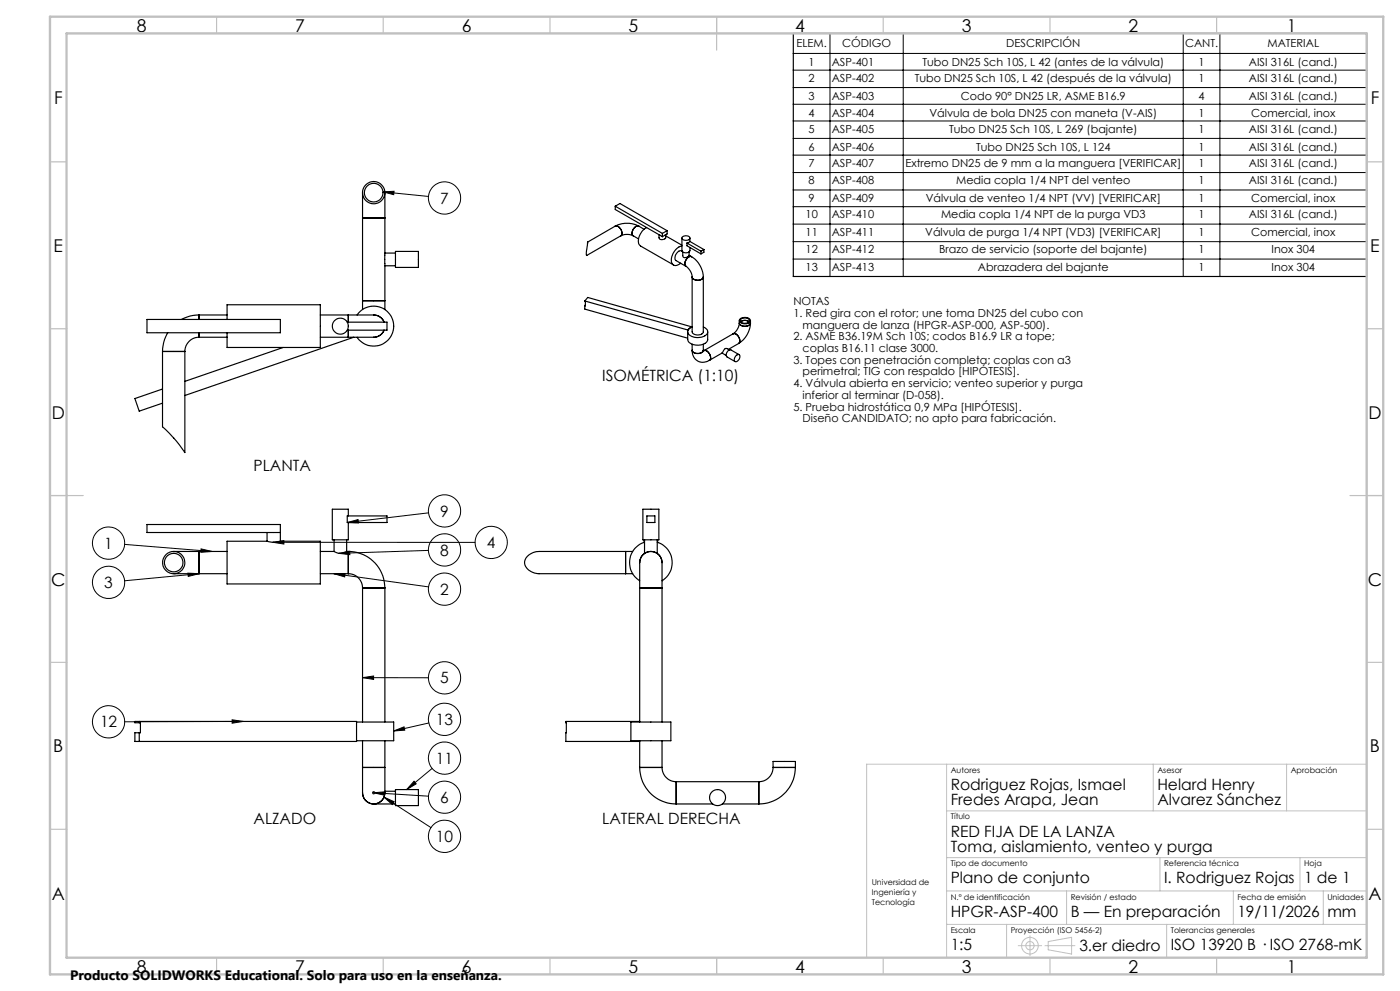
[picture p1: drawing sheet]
<svg xmlns="http://www.w3.org/2000/svg" width="420mm" height="297mm" viewBox="0 0 420 297" stroke-linecap="round" stroke-linejoin="round" font-family="sans-serif">
<g fill="none" stroke="#000" stroke-width=".35">
<path d="M238 10h172v72.9h-172zM108.8 57.7v7.6M115.5 57.7v7.6M108.8 65.3h6.7M108.8 65.3v24.8M115.4 76.5v2.5M115.5 65.3v11.2M115.5 79v11.1M115.5 75.8h3.1M115.5 79.7h3.1M118.6 75.3h6.9v4.8h-6.9zM176.3 72.6l-.1 .5"/>
<path d="M184.6 67.8a7.7 7.7 0 0 1 7 0M184.6 67.8a1.95 1.95 0 0 1 1.7 2.9M184.6 67.8l-8.3 4.8M184.6 61.8v1l14.1 8.1M184.6 61.8l14.1 8.2M184.6 61.8l1.4-.8 14.1 8.1M186.3 70.7a4.3 4.3 0 0 1 3.7 0M186.3 70.7l-10.3 5.9-.1-.9 .4-3.1M190 70.7l1.6 .9M191.6 67.8a1.92 1.92 0 0 0-1.6 2.9M191.6 67.8l1.6 .9M194 68.2a4.4 4.4 0 0 0-2.2 5.2l10.3 6"/>
<path d="M197.7 70.4v.9a1.1 1.1 0 0 0 1 .6 1.1 1.1 0 0 0 1-.6v-.9M198.7 70v.9M199.7 70.7l4.9 2.8M200.1 69.1l-1.4 .9M200.1 69.1v1l-1.4 .8M204.6 71.3v3.8a1.37 1.37 0 0 0 2.4 0v-.9M204.6 73.7a4.2 4.2 0 0 0-2.9 5.4 1.58 1.58 0 0 0 2.5-.2M204.6 75.3a1.86 1.86 0 0 0-2.1 2.3l.3 .5 3 1.7M204.7 71a1.46 1.46 0 0 1 2.3 .4 1.39 1.39 0 0 1-2.4-.1zM204.8 75.5v1.1a.78 .78 0 0 0 .6 .7 .78 .78 0 0 0 .8-.3l.5-.3v-1.2M205.8 79.8a4.3 4.3 0 0 1 1.8 3.2M206.1 72.8l.8-.4 4.3 2.4"/>
<path d="M206.1 72.8v.9l4.2 2.4M206.1 72.8l4.2 2.5M206.7 76.5l.8 .4M207 71.3v1.1M207.5 76.9a7.6 7.6 0 0 1 3.5 6.1M207.5 76.9a1.92 1.92 0 0 0-1.7 2.9M210.3 75.3v.8M211.2 74.8l-.9 .5M211.2 74.8v.8l-.9 .5M44.1 95.7h40v4h-40zM50.3 99.7l-1.2 3-.3 2.6M59.7 94.4l-2.7 .3-2.5 1"/>
<path d="M59.7 99.7v1.4zM59.7 94.4v1.3zM59.7 94.4h8.4M68.1 95.7v-4.4h28v12.8h-28v-4.4M96.1 94.4h8.4M104.2 96.6h11.9v2.4h-11.9M104.5 94.4h7.6M104.5 99v2.1M104.5 94.4v2.2M107.1 94.4a6 6 0 0 1 9-1.2 6 6 0 0 1 0 9 6 6 0 0 1-9-1.1M108.8 90.1v2.6M108.8 90.1h6.7"/>
<path d="M112.1 94.4a3.3 3.3 0 0 1 3.1 2.2 3.3 3.3 0 0 0-3.1-2.2zM115.5 90.1v2.6M175.4 90.2l31 8.7M175.4 90.2l.9-1.1 31.2 8.9M175.4 91.6v1l30.9 8.7M175.4 90.2l.2 1.4h-.2M175.6 91.4l-.2 .2M206.3 99.4v2.3a3 3 0 0 0 3.7 1.7l1.2-.3a1.6 1.6 0 0 0 1.1-1.4v-2.3M206.4 98.9v.1M207.5 98l-1.1 .9M207.5 98h.1M207.6 98a1.43 1.43 0 0 0-1.3 1.4 1.43 1.43 0 0 0 1.3 1.5 3.8 3.8 0 0 0 4.7-1.2 1.55 1.55 0 0 0-1.3-1.7"/>
<path d="M207.6 83v16.4a1.95 1.95 0 0 0 3.4 0v-16.4M207.6 83a1.92 1.92 0 0 0 3.4 0M211 83a1.93 1.93 0 0 1-3.4 0M221.8 96.8a4.3 4.3 0 0 1-1.9 3.2M221.8 96.8a1.95 1.95 0 0 0 3.3 0M221.8 96.1v.7M222 95.6a2.04 2.04 0 0 1 3.1 .5 1.97 1.97 0 0 1-3.3 0zM222.2 95.8a1.59 1.59 0 0 1 2.6 .4 1.59 1.59 0 0 1-2.7-.2zM222.3 96.4l1.4-.4 1 .4-1.1-.4zM225.1 96.8a7.7 7.7 0 0 1-3.5 6.1M225.1 96.1v.7M48.8 105.3h6.7"/>
<path d="M48.8 105.3v22.6M48.8 116.6l-8.3 2.8 1.3 3.8 7-2.4M55.5 105.3l-.1 30.3a35.4 35.4 0 0 0-6.6-7.7M59.7 101.1a4.3 4.3 0 0 0-4.2 4.2M59.7 101.1h8.4M84.9 104.1l-29.4 10.2M96.1 101.1h8.4M104.5 101.1h7.6M106.2 101.1l-50.7 17.4M112.1 101.1a3.4 3.4 0 0 0 3.1-2.1 3.2 3.2 0 0 1-3.1 2.1zM207.6 105a3.3 3.3 0 0 0 1.7 3.2 3.3 3.3 0 0 0 3.5-.2M207.6 105a1.95 1.95 0 0 0 3.4 0"/>
<path d="M207.6 103.1v1.9M211 105v.4M211 103.1v1.9M211.2 105.1l-.2 .1M211.2 105.1a1.92 1.92 0 0 1 1.6 2.9M211.2 105.1a1.91 1.91 0 0 1 1.6 2.9M216.6 105.8l1.2 .7M218.8 104.9l-.7-.4a1.71 1.71 0 0 0-1.5 1.3l-3.8 2.2M219.9 100a1.95 1.95 0 0 1 1.7 2.9M219.9 100a1.94 1.94 0 0 1 1.7 2.9M219.9 100l-8.7 5.1M220.7 106.7l.1-.1a.66 .66 0 0 1 1-.2 .66 .66 0 0 1 .1 1l-.4 .5a.7 .7 0 0 1-1 .4 .7 .7 0 0 1-.1-1.1z"/>
<path d="M221.6 102.9l-3.1 1.8M221.7 106.3l-2.4-1.4a1.4 1.4 0 0 0-1.2 2.1l2.4 1.4M80.1 159.6v2.6M84.1 159.6h-40v-2.4h40v5M104.2 154.6h11.9v2h-11.9zM104.5 154.6v-2h-4.8v9.2h4.8v-5.2M192.9 152.6h4.8v9.2h-4.8zM194.1 154.6h2.4v2h-2.4zM52.1 171.9h7.6M52.1 165.3h7.6M59.7 165.3v6.6M59.7 165.3h8.4"/>
<path d="M59.7 171.9h8.4M80.1 162.2l1.6 .3 2.4-.3M80.1 162.2h-12v12.8h28v-12.8h-12M96.1 165.3h4.1M96.1 171.9h8.4M100.2 165.3a3.3 3.3 0 0 0 3.8 0M100.2 161.8v3.5M104 161.8v3.5M104 165.3h.5M104.5 171.9a4.3 4.3 0 0 1 4.3 4.3M104.5 165.3a11 11 0 0 1 11 10.9M104.5 165.3v6.6"/>
<path d="M108.8 176.2h6.7M108.8 176.2v40.2M115.5 176.2v40.2M187.7 171.9h2.1M187.7 165.3h2.1M187.7 165.3h-26a3.7 3.7 0 0 0-4.2 4 4.4 4.4 0 0 0 4.2 2.6h26M187.7 165.3v6.6M191.9 176.2v-2.9a15.6 15.6 0 0 1 .5-6.4 3.4 3.4 0 0 1 4.2-1.3 3.4 3.4 0 0 1 2 3.9v6.7M191.9 176.2h6.7M191.9 176.2v40.2M193.3 161.8v.7M193.4 162.5a6.4 6.4 0 0 0-4.5 5.3 6.4 6.4 0 0 0 3 6.3"/>
<path d="M193.4 161.8v4.1M197.2 162.5a6.4 6.4 0 0 1 4.4 5.3 6.4 6.4 0 0 1-3 6.3M197.2 161.8v4.1M197.3 161.8v.7M198.6 176.2v40.2M40.5 216.2h66.5v6h-66.5v-2.6h1.6v-3h-1.6zM41.8 216.2v.4M41.8 219.6v2.6M107 216.4h11.1v5.6h-11.1M189.3 216.4h12v5.6h-12zM191.9 216.2h-22.1v6h22.1M108.8 230v7.6"/>
<path d="M108.8 237.6a3.4 3.4 0 0 0 3.3 3.4 3.4 3.4 0 0 0 3.4-3.4M108.8 230h6.7M108.8 237.6a3.4 3.4 0 0 0 3.3 3.3 3.4 3.4 0 0 0 3.4-3.3M108.8 222v8M115.5 230v7.6M115.5 237.1h3.1M115.5 222v8M118.6 236.6h6.9v4.8h-6.9zM191.9 230a10.9 10.9 0 0 0 10.9 10.9M191.9 230h6.7M191.9 222v8M198.6 230a4.3 4.3 0 0 0 4.2 4.3"/>
<path d="M198.6 222v8M202.8 234.3v6.6M202.8 234.3h24.8M227.6 234.3v6.6M231.9 230a4.3 4.3 0 0 1-4.3 4.3M231.9 230h6.7M231.9 230v-1.8h6.7v1.8M238.6 230a10.9 10.9 0 0 1-11 10.9M112.5 240.9h6.1M202.8 240.9h11M216.7 240.9h10.9"/>
<circle cx="112.1" cy="57.7" r="2.79"/>
<circle cx="112.1" cy="57.8" r="3.3"/>
<circle cx="102.1" cy="97.8" r="2.4"/>
<circle cx="52.1" cy="168.6" r="3.3"/>
<circle cx="52.1" cy="168.6" r="2.79"/>
<circle cx="215.3" cy="239" r="2.4"/>
</g>
<g fill="none" stroke="#000" stroke-width=".3">
<path d="M238 16h172M249 10v72.9M271 10v72.9M355 10v72.9M366 10v72.9M238 21h172M238 26.2h172M238 31.3h172M238 36.3h172M114.9 57.5l3.3-.2-.1 1zM114.9 57.5l13.7 1.4M238 41.5h172"/>
<path d="M238 46.5h172M238 51.7h172M238 56.9h172M238 61.9h172M238 67.2h172M238 72.4h172M238 77.6h172M104.2 156.6l3.2-.9 .1 1zM128.6 153.7l-24.4 2.9M37.4 163.2l26.2 2.1M56.4 171.8l3.3 .1-3.2 .9zM59.7 171.9l-22.3 2.2"/>
<path d="M60.3 164.5l3.3 .8-3.3 .2zM81.8 162.5l3.4-.5v1.1zM81.8 162.5l60.7 .1M100.2 171.9h3.3l-.1 1zM100.2 171.9l28.4 4M101.6 165.8l3.3-.6 .1 1zM128.5 165l-26.9 .8M69.6 215.7l3.4 .5-3.4 .5zM73 216.2l-35.6 .1M108.8 203.1l3.3-.5v1zM108.8 203.1h19.7M118.1 219.1l3.1-1.3 .2 1z"/>
<path d="M128.7 216.7l-10.6 2.4M112.1 237.6l3.3-.3v1zM112.1 237.6l16.5 1M115.2 238.9l3.1 1.4-.6 .8zM115.2 238.9l14.1 9.1M124.2 234.1l.6 .8-2.8 1.7zM129.6 230.3l-7.6 6.3"/>
<circle cx="133.4" cy="59.3" r="4.8"/>
<circle cx="133.4" cy="153.1" r="4.8"/>
<circle cx="32.6" cy="174.5" r="4.8"/>
<circle cx="32.6" cy="162.8" r="4.8"/>
<circle cx="133.4" cy="176.6" r="4.8"/>
<circle cx="133.4" cy="164.8" r="4.8"/>
<circle cx="147.4" cy="162.6" r="4.8"/>
<circle cx="32.6" cy="216.3" r="4.8"/>
<circle cx="133.4" cy="215.6" r="4.8"/>
<circle cx="133.4" cy="203.1" r="4.8"/>
<circle cx="133.4" cy="227.2" r="4.8"/>
<circle cx="133.4" cy="238.9" r="4.8"/>
<circle cx="133.4" cy="250.7" r="4.8"/>
</g>
<g fill="none" stroke="#c0c0c0" stroke-width=".3">
<path d="M284 229v58M346 229v14M386 229v14M410 229h-150v58M284 243h126M284 257h126M348 257v10M390 257v10M284 267h126M284 277h126M302 277v10M320 267v10"/>
<path d="M350 277v10M370 267v10M397 267v10M305.5 283.4h7M309 280.4v6M313.5 283.4h9M314.5 282.2l7-1.3v5l-7-1.2z"/>
<circle cx="309" cy="283.4" r="2.49"/>
<circle cx="309" cy="283.4" r="1.25"/>
</g>
<path d="M111.6 237.6h1M111.8 237.2l.7 .7M112.1 237.1v1M112.5 237.2l-.7 .7" fill="none" stroke="#00f" stroke-width=".3"/>
<g fill="none" stroke="#c0c0c0" stroke-width=".35">
<path d="M65 5v5M115 5v5M165 5v5M215 5v10M265 5v5M315 5v5M365 5v5M15 48.5h5M410 48.5h5M15 98.5h5M410 98.5h5M15 148.5h10"/>
<path d="M405 148.5h10M15 198.5h5M410 198.5h5M15 248.5h5M410 248.5h5M65 287v5M115 287v5M165 287v5M215 287v5M265 287v5M315 287v5M365 287v5"/>
</g>
<path d="M15 5h400v287h-400zM20 10h390v277h-390z" fill="none" stroke="#c0c0c0" stroke-width=".7"/>
<path d="M60.3 164.5l3.3 .8-3.3 .2zM100.2 171.9h3.3l-.1 1zM56.4 171.8l3.3 .1-3.2 .9zM81.8 162.5l3.4-.5v1.1zM108.8 203.1l3.3-.5v1zM101.6 165.8l3.3-.6 .1 1zM104.2 156.6l3.2-.9 .1 1zM115.2 238.9l3.1 1.4-.6 .8zM124.2 234.1l.6 .8-2.8 1.7zM69.6 215.7l3.4 .5-3.4 .5zM118.1 219.1l3.1-1.3 .2 1zM114.9 57.5l3.3-.2-.1 1zM112.1 237.6l3.3-.3v1z" fill="#000"/>
<g font-size="5.3">
<text x="41" y="9.5">8</text>
<text x="88.5" y="9.5">7</text>
<text x="138.5" y="9.5">6</text>
<text x="188.5" y="9.5">5</text>
<text x="238.5" y="9.5">4</text>
<text x="288.5" y="9.5">3</text>
<text x="338.5" y="9.5">2</text>
<text x="386" y="9.5">1</text>
<text x="16.2" y="31.3">F</text>
<text x="411.2" y="31.3">F</text>
<text x="16.1" y="75.5">E</text>
<text x="411.1" y="75.5">E</text>
<text x="15.5" y="125.5">D</text>
<text x="410.5" y="125.5">D</text>
<text x="15.4" y="175.5">C</text>
<text x="410.4" y="175.5">C</text>
<text x="16" y="225.5">B</text>
<text x="411" y="225.5">B</text>
<text x="15.5" y="269.8">A</text>
<text x="410.5" y="269.8">A</text>
<text x="41" y="291.5">8</text>
<text x="88.5" y="291.5">7</text>
<text x="138.5" y="291.5">6</text>
<text x="188.5" y="291.5">5</text>
<text x="238.5" y="291.5">4</text>
<text x="288.5" y="291.5">3</text>
<text x="338.5" y="291.5">2</text>
<text x="386" y="291.5">1</text>
</g>
<g font-size="4.7">
<text x="132.1" y="61">7</text>
<text x="180.6" y="114.1">ISOMÉTRICA (1:10)</text>
<text x="76" y="141.1">PLANTA</text>
<text x="132.1" y="154.8">9</text>
<text x="31.3" y="164.4">1</text>
<text x="132.1" y="166.5">8</text>
<text x="146.1" y="164.2">4</text>
<text x="31.3" y="176.2">3</text>
<text x="132.1" y="178.2">2</text>
<text x="132.1" y="204.8">5</text>
<text x="30" y="218">12</text>
<text x="130.8" y="217.3">13</text>
<text x="130.8" y="228.9">11</text>
<text x="285.2" y="236.7">Rodriguez Rojas, Ismael</text>
<text x="347.2" y="236.7">Helard Henry</text>
<text x="132.1" y="240.6">6</text>
<text x="285.2" y="241.3">Fredes Arapa, Jean</text>
<text x="347.2" y="241.3">Alvarez Sánchez</text>
<text x="76" y="246.9">ALZADO</text>
<text x="180.7" y="246.9">LATERAL DERECHA</text>
<text x="285.2" y="250.7">RED FIJA DE LA LANZA</text>
<text x="130.8" y="252.3">10</text>
<text x="285.2" y="255.3">Toma, aislamiento, venteo y purga</text>
<text x="285.2" y="264.7">Plano de conjunto</text>
<text x="349.2" y="264.7">I. Rodriguez Rojas</text>
<text x="391.2" y="264.7">1 de 1</text>
<text x="285.2" y="274.7">HPGR-ASP-400</text>
<text x="321.2" y="274.7">B — En preparación</text>
<text x="371.2" y="274.7">19/11/2026</text>
<text x="398.2" y="274.9">mm</text>
<text x="285.2" y="284.7">1:5</text>
<text x="323.8" y="284.9">3.er diedro</text>
<text x="351.2" y="284.7">ISO 13920 B · ISO 2768-mK</text>
</g>
<text font-size="4.1" x="21" y="293.7">Producto SOLIDWORKS Educational. Solo para uso en la enseñanza.</text>
<g font-size="3.3">
<text x="238.9" y="14.2">ELEM.</text>
<text x="252.7" y="14.2">CÓDIGO</text>
<text x="301.9" y="14.2">DESCRIPCIÓN</text>
<text x="355.5" y="14.2">CANT.</text>
<text x="380.2" y="14.2">MATERIAL</text>
<text x="242.6" y="19.7">1</text>
<text x="249.5" y="19.7">ASP-401</text>
<text x="276.7" y="19.7">Tubo DN25 Sch 10S, L 42 (antes de la válvula)</text>
<text x="359.6" y="19.7">1</text>
<text x="374.7" y="19.7">AISI 316L (cand.)</text>
<text x="242.6" y="24.5">2</text>
<text x="242.6" y="29.9">3</text>
<text x="249.5" y="24.5">ASP-402</text>
<text x="249.5" y="29.9">ASP-403</text>
<text x="274.4" y="24.5">Tubo DN25 Sch 10S, L 42 (después de la válvula)</text>
<text x="288.3" y="29.9">Codo 90° DN25 LR, ASME B16.9</text>
<text x="359.6" y="24.5">1</text>
<text x="359.6" y="29.9">4</text>
<text x="374.7" y="24.5">AISI 316L (cand.)</text>
<text x="374.7" y="29.9">AISI 316L (cand.)</text>
<text x="242.6" y="34.9">4</text>
<text x="249.5" y="34.9">ASP-404</text>
<text x="278.8" y="34.9">Válvula de bola DN25 con maneta (V-AIS)</text>
<text x="359.6" y="34.9">1</text>
<text x="375.4" y="34.9">Comercial, inox</text>
<text x="242.6" y="39.7">5</text>
<text x="249.5" y="39.7">ASP-405</text>
<text x="284.7" y="39.7">Tubo DN25 Sch 10S, L 269 (bajante)</text>
<text x="359.6" y="39.7">1</text>
<text x="374.7" y="39.7">AISI 316L (cand.)</text>
<text x="242.6" y="45.2">6</text>
<text x="249.5" y="45.2">ASP-406</text>
<text x="292.8" y="45.2">Tubo DN25 Sch 10S, L 124</text>
<text x="359.6" y="45.2">1</text>
<text x="374.7" y="45.2">AISI 316L (cand.)</text>
<text x="242.6" y="50">7</text>
<text x="249.5" y="50">ASP-407</text>
<text x="271.6" y="50">Extremo DN25 de 9 mm a la manguera [VERIFICAR]</text>
<text x="359.6" y="50">1</text>
<text x="374.7" y="50">AISI 316L (cand.)</text>
<text x="242.6" y="55.2">8</text>
<text x="249.5" y="55.2">ASP-408</text>
<text x="286.9" y="55.2">Media copla 1/4 NPT del venteo</text>
<text x="359.6" y="55.2">1</text>
<text x="374.7" y="55.2">AISI 316L (cand.)</text>
<text x="241.7" y="65.4">10</text>
<text x="242.6" y="60.6">9</text>
<text x="249.5" y="60.6">ASP-409</text>
<text x="249.5" y="65.4">ASP-410</text>
<text x="277.7" y="60.6">Válvula de venteo 1/4 NPT (VV) [VERIFICAR]</text>
<text x="282.3" y="65.4">Media copla 1/4 NPT de la purga VD3</text>
<text x="359.6" y="60.6">1</text>
<text x="359.6" y="65.4">1</text>
<text x="374.7" y="65.4">AISI 316L (cand.)</text>
<text x="375.4" y="60.6">Comercial, inox</text>
<text x="241.7" y="70.7">11</text>
<text x="249.5" y="70.7">ASP-411</text>
<text x="277.6" y="70.7">Válvula de purga 1/4 NPT (VD3) [VERIFICAR]</text>
<text x="359.6" y="70.7">1</text>
<text x="375.4" y="70.7">Comercial, inox</text>
<text x="241.7" y="75.9">12</text>
<text x="249.5" y="75.9">ASP-412</text>
<text x="281.8" y="75.9">Brazo de servicio (soporte del bajante)</text>
<text x="359.6" y="75.9">1</text>
<text x="381.5" y="75.9">Inox 304</text>
<text x="241.7" y="81.1">13</text>
<text x="249.5" y="81.1">ASP-413</text>
<text x="293.4" y="81.1">Abrazadera del bajante</text>
<text x="359.6" y="81.1">1</text>
<text x="381.5" y="81.1">Inox 304</text>
<text x="238" y="91.5">NOTAS</text>
<text x="238" y="95">1. Red gira con el rotor; une toma DN25 del cubo con</text>
<text x="240.8" y="98.5">manguera de lanza (HPGR-ASP-000, ASP-500).</text>
<text x="238" y="102">2. ASME B36.19M Sch 10S; codos B16.9 LR a tope;</text>
<text x="240.8" y="105.5">coplas B16.11 clase 3000.</text>
<text x="238" y="109">3. Topes con penetración completa; coplas con a3</text>
<text x="240.8" y="112.5">perimetral; TIG con respaldo [HIPÓTESIS].</text>
<text x="238" y="116">4. Válvula abierta en servicio; venteo superior y purga</text>
<text x="240.8" y="119.5">inferior al terminar (D-058).</text>
<text x="238" y="123">5. Prueba hidrostática 0,9 MPa [HIPÓTESIS].</text>
<text x="240.8" y="126.5">Diseño CANDIDATO; no apto para fabricación.</text>
</g>
<g font-size="2.4">
<text x="285.2" y="231.6">Autores</text>
<text x="347.2" y="231.6">Asesor</text>
<text x="387.2" y="231.6">Aprobación</text>
<text x="285.2" y="245.6">Título</text>
<text x="285.2" y="259.6">Tipo de documento</text>
<text x="349.2" y="259.6">Referencia técnica</text>
<text x="391.2" y="259.6">Hoja</text>
<text x="261.5" y="265.3">Universidad de</text>
<text x="261.5" y="268.3">Ingeniería y</text>
<text x="285.2" y="269.6">N.º de identificación</text>
<text x="321.2" y="269.6">Revisión / estado</text>
<text x="371.2" y="269.6">Fecha de emisión</text>
<text x="398.2" y="269.6">Unidades</text>
<text x="261.5" y="271.3">Tecnología</text>
<text x="285.2" y="279.6">Escala</text>
<text x="303.2" y="279.6">Proyección (ISO 5456-2)</text>
<text x="351.2" y="279.6">Tolerancias generales</text>
</g>
</svg>
